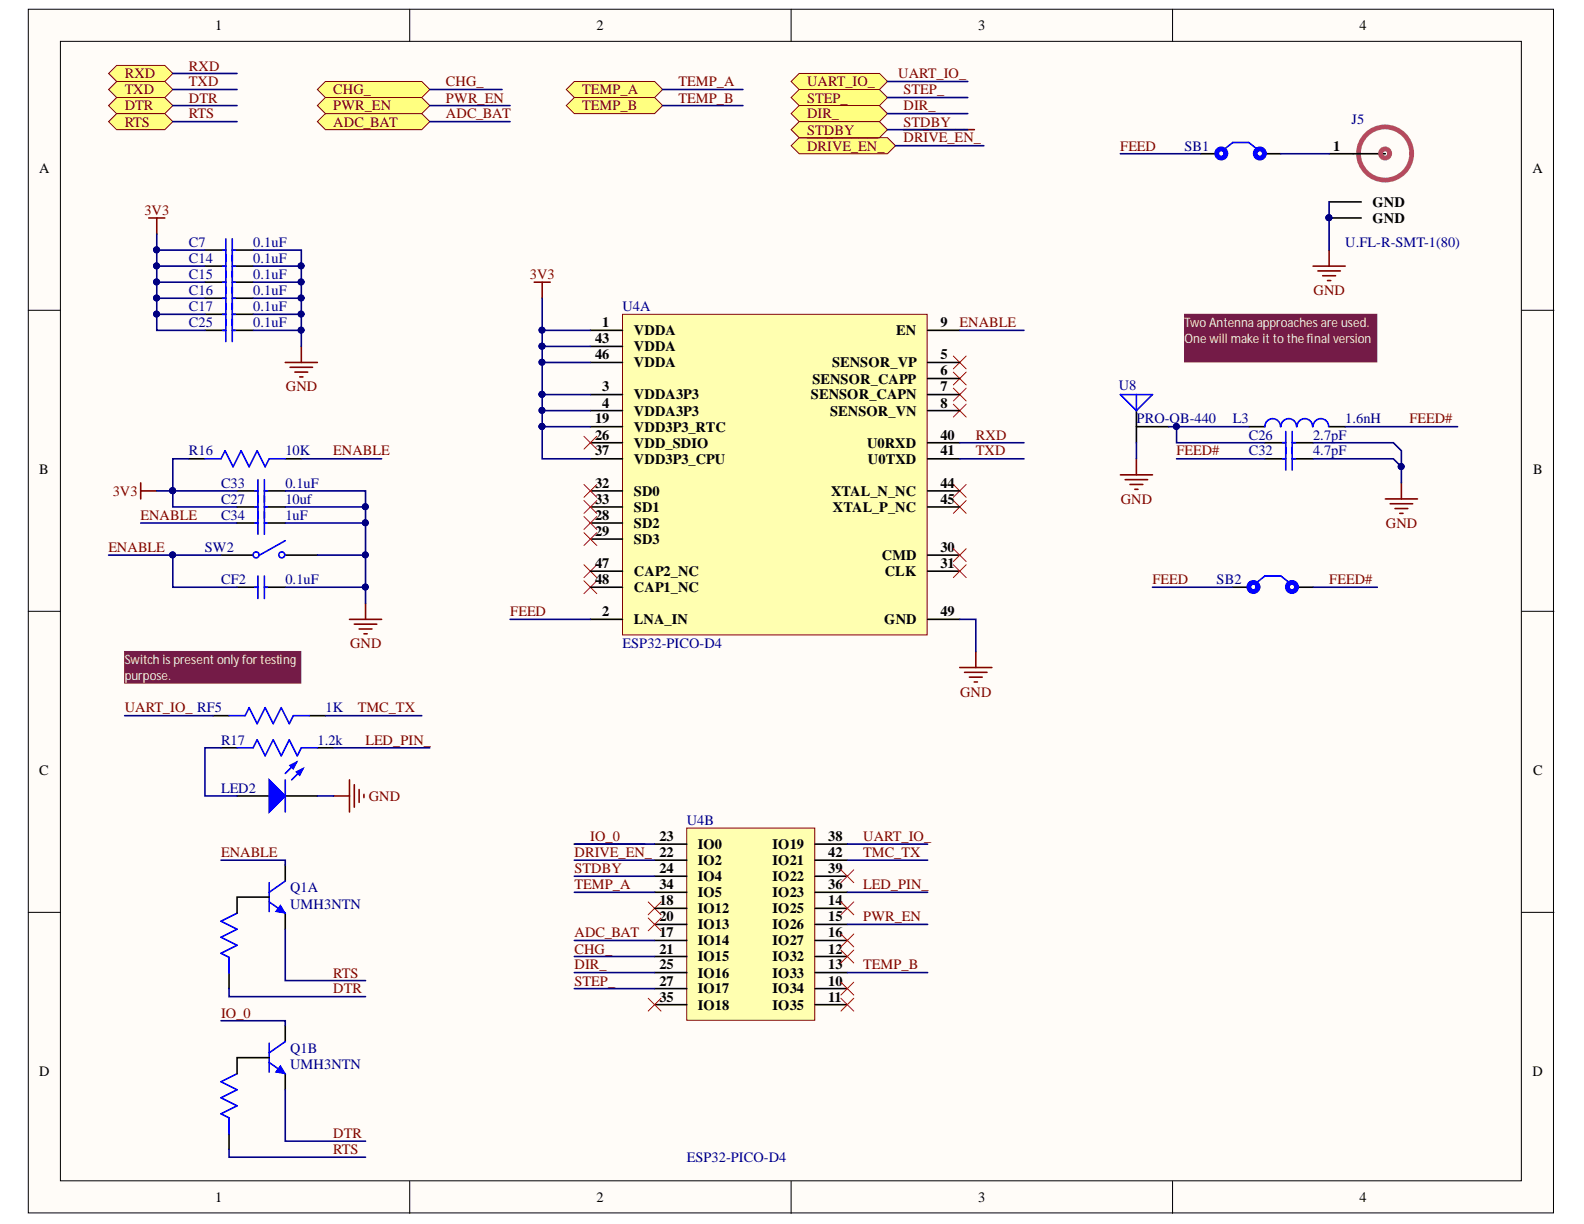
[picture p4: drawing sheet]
<svg xmlns="http://www.w3.org/2000/svg" width="279mm" height="216mm" viewBox="0 0 279 216" stroke-linecap="round" stroke-linejoin="round" font-family="sans-serif">
<g fill="#fffcf8" stroke="#000" stroke-width=".18">
<path d="M5 1.6h269v212.3h-269z"/>
<path d="M10.7 7.3h257.7v201h-257.7z"/>
</g>
<path d="M72.3 1.6v5.7M139.5 1.6v5.7M206.8 1.6v5.7M5 54.7h5.7M268.4 54.7h5.7M5 107.8h5.7M268.4 107.8h5.7M5 160.9h5.7M268.4 160.9h5.7M72.3 208.4v5.6M139.5 208.4v5.6M206.8 208.4v5.6" fill="none" stroke="#000" stroke-width=".18"/>
<g fill="none" stroke="#800000" stroke-width=".28">
<path d="M26.2 38.4h2.9M27.7 38.4v2.9M94.2 49.8h2.9M95.6 49.8v2.8M50.3 63.9h5.7M51.2 64.8h3.9M52 65.6h2.3M52.9 66.5h.5M53.1 61.1v2.8M24.8 85.2v2.8M24.8 86.6h2.9M61.6 109.2h5.7"/>
<path d="M62.5 110.1h4M63.3 110.9h2.3M64.2 111.8h.6M64.5 106.4v2.8M169.3 117.7h5.7M170.1 118.6h4M171 119.4h2.3M172.1 114.9v2.8M171.8 120.3h.6"/>
</g>
<g fill="none" stroke="#f00" stroke-width=".18">
<path d="M168.2 62.8l2.2 2.3M168.2 65.6l2.2 2.3M168.2 68.5l2.2 2.2M168.2 71.3l2.2 2.3M170.4 62.8l-2.2 2.3M170.4 65.6l-2.2 2.3M170.4 68.5l-2.2 2.2M170.4 71.3l-2.2 2.3M103 99.6l2.3 2.3M105.3 99.6l-2.3 2.3M168.2 85.5l2.2 2.2M168.2 88.3l2.2 2.3"/>
<path d="M170.4 85.5l-2.2 2.2M170.4 88.3l-2.2 2.3M103 102.4l2.3 2.3M105.3 102.4l-2.3 2.3M114.3 159.1l2.3 2.3M116.6 159.1l-2.3 2.3"/>
</g>
<g fill="#ffff80" stroke="#800000" stroke-width=".18">
<path d="M19.2 13l1.4-1.5h8.5l1.4 1.5-1.4 1.4h-8.5z" fill-rule="evenodd"/>
<path d="M19.2 15.8l1.4-1.4h8.5l1.4 1.4-1.4 1.4h-8.5z" fill-rule="evenodd"/>
<path d="M19.2 18.6l1.4-1.4h8.5l1.4 1.4-1.4 1.4h-8.5z" fill-rule="evenodd"/>
<path d="M19.2 21.5l1.4-1.5h8.5l1.4 1.5-1.4 1.4h-8.5z" fill-rule="evenodd"/>
</g>
<path d="M41.8 140.4h5.7M50.3 140.4h5.7" fill="none" stroke="#000" stroke-width=".28"/>
<path d="M47.5 137.6l2.8 2.8-2.8 2.8z" fill="#00f"/>
<path d="M47.5 137.6l2.8 2.8-2.8 2.8zM52.3 134.5l-2 1.9M53.4 135.6l-2 2" fill="none" stroke="#00f" stroke-width=".28"/>
<path d="M52.3 136.2l1.1-.6-.5 1.1z" fill="#00f"/>
<path d="M52.3 136.2l1.1-.6-.5 1.1z" fill="none" stroke="#00f" stroke-width=".28"/>
<path d="M51.2 135l1.1-.5-.6 1.1z" fill="#00f"/>
<path d="M40.4 126.2h2.8l.7-1.4 1.5 2.9 1.4-2.9 1.4 2.9 1.4-2.9 1.4 2.9 .7-1.5h2.9M41.8 131.9h2.8l.8-1.4 1.4 2.8 1.4-2.8 1.4 2.8 1.4-2.8 1.4 2.8 .7-1.4h2.9M50.3 137.6v5.6M51.2 135l1.1-.5-.6 1.1zM47.5 159.1l2.8 2M47.5 155.7v5.1M50.3 155.4l-2.8 2" fill="none" stroke="#00f" stroke-width=".28"/>
<path d="M37.6 126.2h2.8M39 131.9h2.8M54.6 126.2h2.8M56 131.9h2.8M50.3 152.6v2.8M50.3 161.1v2.8" fill="none" stroke="#000" stroke-width=".28"/>
<path d="M61.6 137.6v5.6M62.5 138.4v4M63.3 139.3v2.2M58.8 140.4h2.8M64.2 140.1v.6" fill="none" stroke="#800000" stroke-width=".28"/>
<path d="M49.5 159.7l.8 1.4-1.7-.3z" fill="#00f"/>
<path d="M49.5 159.7l.8 1.4-1.7-.3z" fill="none" stroke="#00f" stroke-width=".18"/>
<path d="M47.5 158.2h-5.7v2.9M40.4 171.6v2.8M50.3 180.9v2.8M50.3 189.4v2.8" fill="none" stroke="#000" stroke-width=".28"/>
<path d="M41.8 161.1l-2.8 1.4 2.8 1.4-2.8 1.4 2.8 1.4-2.8 1.5 1.4 .7v2.8M47.5 187.4l2.8 2M47.5 184v5.1M50.3 183.7l-2.8 2" fill="none" stroke="#00f" stroke-width=".28"/>
<path d="M49.5 188l.8 1.4-1.7-.3z" fill="#00f"/>
<path d="M49.5 188l.8 1.4-1.7-.3z" fill="none" stroke="#00f" stroke-width=".18"/>
<path d="M211.8 27.1h2.8M223.1 27.1h2.8M234.4 35.6h5.7M234.4 38.4h5.7M234.4 27.1h10M40.4 199.9v2.8M47.5 186.6h-5.7v2.8" fill="none" stroke="#000" stroke-width=".28"/>
<path d="M216 26.3l1.4-1.2h2.9l1.4 1.2M41.8 189.4l-2.8 1.4 2.8 1.4-2.8 1.4 2.8 1.5-2.8 1.4 1.4 .7v2.8" fill="none" stroke="#00f" stroke-width=".28"/>
<g fill="none" stroke="#800000" stroke-width=".28">
<path d="M231.6 46.9h5.7M232.5 47.8h3.9M233.3 48.6h2.3M234.2 49.5h.5M234.4 44.1v2.8M197.6 83.8h5.7M198.5 84.6h3.9M199.3 85.5h2.3M200.2 86.3h.5M200.5 80.9v2.9M244.4 88h5.6M245.2 88.9h4"/>
<path d="M246.1 89.7h2.2M246.9 90.6h.6M247.2 85.2v2.8"/>
</g>
<circle cx="234.4" cy="38.4" r=".52" fill="#000080" stroke="#000080" stroke-width=".18"/>
<g fill="none" stroke="#a64d79" stroke-width=".85">
<circle cx="244.3" cy="27.1" r=".81"/>
<circle cx="244.3" cy="27.1" r="4.7"/>
</g>
<g fill="none" stroke="#00f" stroke-width=".85">
<circle cx="215.4" cy="27.1" r=".81"/>
<circle cx="222.2" cy="27.1" r=".81"/>
</g>
<g fill="#ffff80" stroke="#800000" stroke-width=".18">
<path d="M56 21.5l1.4-1.5h17l1.4 1.5-1.4 1.4h-17z" fill-rule="evenodd"/>
<path d="M139.5 14.4l1.5-1.4h14.1l1.4 1.4-1.4 1.4h-14.1z" fill-rule="evenodd"/>
<path d="M139.5 17.2l1.5-1.4h14.1l1.4 1.4-1.4 1.4h-14.1z" fill-rule="evenodd"/>
<path d="M139.5 20l1.5-1.4h14.1l1.4 1.4-1.4 1.5h-14.1z" fill-rule="evenodd"/>
</g>
<path d="M159.4 22.9h12.5" fill="none" stroke="#800000" stroke-width=".28"/>
<g fill="#ffff80" stroke="#800000" stroke-width=".18">
<path d="M139.5 25.7l1.5-1.4h15.5l1.5 1.4-1.5 1.4h-15.5z" fill-rule="evenodd"/>
<path d="M56 18.6l1.4-1.4h17l1.4 1.4-1.4 1.4h-17z" fill-rule="evenodd"/>
<path d="M56 15.8l1.4-1.4h17l1.4 1.4-1.4 1.4h-17z" fill-rule="evenodd"/>
<path d="M99.9 15.8l1.4-1.4h14.2l1.4 1.4-1.4 1.4h-14.2z" fill-rule="evenodd"/>
<path d="M99.9 18.6l1.4-1.4h14.2l1.4 1.4-1.4 1.4h-14.2z" fill-rule="evenodd"/>
<path d="M139.5 22.9l1.5-1.4h14.1l1.4 1.4-1.4 1.4h-14.1z" fill-rule="evenodd"/>
</g>
<path d="M109.8 55.4h53.7v56.6h-53.7z" fill="#ffffb0" stroke="#800000" stroke-width=".18"/>
<g fill="none" stroke="#000" stroke-width=".28">
<path d="M104.1 58.3h5.7M163.6 58.3h5.7M104.1 69.6h5.7M104.1 72.4h5.7M104.1 63.9h5.7M104.1 75.3h5.7M104.1 78.1h5.7M104.1 61.1h5.7M163.6 69.6h5.7M163.6 72.4h5.7M163.6 63.9h5.7M163.6 66.8h5.7"/>
<path d="M163.6 78.1h5.7M104.1 92.3h5.7M104.1 95.1h5.7M104.1 86.6h5.7M104.1 89.4h5.7M104.1 80.9h5.7M163.6 97.9h5.7M163.6 86.6h5.7M163.6 89.4h5.7M163.6 80.9h5.7M104.1 109.2h5.7M104.1 100.8h5.7"/>
<path d="M104.1 103.6h5.7M163.6 109.2h5.7M163.6 100.8h5.7"/>
</g>
<path d="M121.1 146.1h22.6v33.9h-22.6z" fill="#ffffb0" stroke="#800000" stroke-width=".18"/>
<g fill="none" stroke="#000" stroke-width=".28">
<path d="M36.2 44.1h3.6M36.2 46.9h3.6M36.2 49.8h3.6M36.2 52.6h3.6M36.2 55.4h3.6M36.2 58.3h3.6M41 44.1h3.6M41 46.9h3.6M41 49.8h3.6M41 52.6h3.6M41 55.4h3.6M41 58.3h3.6"/>
<path d="M200.5 72.4v5.7M200.5 75.3h5.6M220.3 75.3h2.8M223.1 78.1h3.7M227.9 78.1h3.7M234.4 75.3h2.9M33.3 80.9h2.9M39 97.9h5.6M41.8 86.6h3.7M41.8 92.3h3.7M41.8 89.4h3.7M46.6 86.6h3.7"/>
<path d="M46.6 92.3h3.7M46.6 89.4h3.7M50.3 80.9h2.8M50.3 97.9h5.7M223.1 80.9h3.7M227.9 80.9h3.7M41.8 103.6h3.7M46.6 103.6h3.7M217.4 103.6h2.9M228.8 103.6h2.8M115.5 151.7h5.6M115.5 148.9h5.6"/>
<path d="M115.5 154.6h5.6M115.5 157.4h5.6M143.8 151.7h5.7M143.8 148.9h5.7M143.8 154.6h5.7M143.8 157.4h5.7M115.5 174.4h5.6M115.5 177.2h5.6M115.5 168.7h5.6M115.5 171.6h5.6M115.5 160.2h5.6M115.5 163.1h5.6"/>
<path d="M115.5 165.9h5.6M143.8 174.4h5.7M143.8 177.2h5.7M143.8 168.7h5.7M143.8 171.6h5.7M143.8 160.2h5.7M143.8 163.1h5.7M143.8 165.9h5.7"/>
</g>
<g fill="none" stroke="#00f" stroke-width=".28">
<path d="M39.3 44.1h.5M39.3 46.9h.5M39.3 49.8h.5M39.3 52.6h.5M39.3 55.4h.5M39.3 58.3h.5M39.8 42.1v18.2M41 42.1v18.2M41 44.1h.5M41 46.9h.5M41 49.8h.5M41 52.6h.5"/>
<path d="M41 55.4h.5M41 58.3h.5M197.6 69.6h5.7l-2.8 2.8zM200.5 69.6v2.8M225.9 75.3a1.37 1.37 0 0 0-1.4-1.5 1.37 1.37 0 0 0-1.4 1.5M226.2 78.1h.6M226.8 76.1v6.8M227.9 76.1v6.8M227.9 78.1h.6M228.7 75.3a1.37 1.37 0 0 0-1.4-1.5 1.37 1.37 0 0 0-1.4 1.5M231.5 75.3a1.37 1.37 0 0 0-1.3-1.5 1.37 1.37 0 0 0-1.4 1.5M234.4 75.3a1.37 1.37 0 0 0-1.4-1.5 1.37 1.37 0 0 0-1.4 1.5"/>
<path d="M36.2 80.9h2.8l.7-1.4 1.4 2.8 1.4-2.8 1.4 2.8 1.5-2.8 1.4 2.8 .7-1.4h2.8M44.9 86.6h.6M44.9 92.3h.6M44.9 89.4h.6M45.5 84.6v9.6M46.6 84.6v9.6M46.6 86.6h.6M46.6 92.3h.6M46.6 89.4h.6M50.3 95.4l-4.5 2.5M226.2 80.9h.6M227.9 80.9h.6"/>
<path d="M44.9 103.6h.6M45.5 101.6v4M46.6 101.6v4M46.6 103.6h.6M221.7 102.7l1.4-1.1h2.8l1.5 1.1"/>
<circle cx="45.2" cy="97.9" r=".52"/>
<circle cx="49.7" cy="97.9" r=".52"/>
</g>
<g fill="none" stroke="#00f" stroke-width=".85">
<circle cx="221.1" cy="103.5" r=".81"/>
<circle cx="227.9" cy="103.5" r=".81"/>
</g>
<g fill="#741b47" stroke="#741b47" stroke-width=".18">
<path d="M208.9 55.4h34v8.4h-34z"/>
<path d="M22 114.9h31.1v5.6h-31.1z"/>
</g>
<g fill="none" stroke="#f00" stroke-width=".18">
<path d="M103 77l2.3 2.2M105.3 77l-2.3 2.2M103 94l2.3 2.2M103 85.5l2.3 2.2M103 88.3l2.3 2.3M103 91.1l2.3 2.3M105.3 94l-2.3 2.2M105.3 85.5l-2.3 2.2M105.3 88.3l-2.3 2.3M105.3 91.1l-2.3 2.3M168.2 99.6l2.2 2.3M168.2 96.8l2.2 2.3"/>
<path d="M170.4 99.6l-2.2 2.3M170.4 96.8l-2.2 2.3M148.3 159.1l2.3 2.3M148.3 153.4l2.3 2.3M150.6 159.1l-2.3 2.3M150.6 153.4l-2.3 2.3M114.3 161.9l2.3 2.3M114.3 176.1l2.3 2.2M116.6 161.9l-2.3 2.3M116.6 176.1l-2.3 2.2M148.3 173.2l2.3 2.3M148.3 176.1l2.3 2.2"/>
<path d="M148.3 164.8l2.3 2.2M148.3 167.6l2.3 2.3M150.6 173.2l-2.3 2.3M150.6 176.1l-2.3 2.2M150.6 164.8l-2.3 2.2M150.6 167.6l-2.3 2.3"/>
</g>
<path d="M101.3 148.9h12.5" fill="none" stroke="#800000" stroke-width=".28"/>
<g fill="none" stroke="#000080" stroke-width=".28">
<path d="M30.5 18.6h11.3M30.5 15.8h11.3M30.5 13h11.3M75.8 18.6h14.2M75.8 15.8h12.8M116.9 18.6h14.1M116.9 15.8h14.1M156.5 17.2h14.2M156.5 14.4h14.2M30.5 21.5h11.3M75.8 21.5h14.2M156.5 22.9h14.2"/>
<path d="M156.5 20h14.2M158 25.7h15.5M197.6 27.1h14.2M225.9 27.1h8.5M234.4 35.6v8.5M27.7 55.4v2.9h8.5M27.7 52.6v2.8h8.5M27.7 49.8v2.8h8.5M27.7 46.9v2.9h8.5M27.7 44.1v2.8h8.5M27.7 41.3v2.8h8.5M44.6 58.3h8.5v2.8"/>
<path d="M44.6 55.4h8.5v2.9M44.6 52.6h8.5v2.8M44.6 49.8h8.5v2.8M44.6 46.9h8.5v2.9M44.6 44.1h8.5v2.8M95.6 52.6v5.7h8.5M95.6 58.3v2.8M169.3 58.3h11.3M95.6 75.3v5.6h8.5M95.6 61.1v2.8h8.5M95.6 75.3h8.5M95.6 69.6h8.5"/>
<path d="M95.6 61.1h8.5M95.6 63.9v8.5M104.1 72.4h-8.5v2.9M169.3 78.1h11.3M200.5 78.1v2.8M206.1 75.3h14.2M207.5 75.3v2.8h15.6M231.6 78.1h14.2l1.4 1.4v5.7M237.3 75.3h19.8M19.2 97.9h19.8M24.8 92.3h17M27.7 86.6h14.1"/>
<path d="M30.5 97.9v5.7h11.3M33.3 80.9h-2.8v8.5h11.3M50.3 92.3h14.2v11.3h-14.2M50.3 89.4h14.2v2.9M50.3 86.6h14.2v2.8M53.1 80.9h14.2M56 97.9h8.5M169.3 80.9h11.3M207.5 80.9h15.6M231.6 80.9h14.2l1.4 1.4M64.5 103.6v2.8M90 109.2h14.1"/>
<path d="M169.3 109.2h2.8v5.7M203.3 103.6h14.1M231.6 103.6h11.3M22 126.2h15.6M39 131.9h-2.8v8.5h5.6M57.4 126.2h17M58.8 131.9h17M39 151.7h11.3v.9M56 140.4h2.8M101.3 157.4h14.2M101.3 154.6h14.2M101.3 151.7h14.2"/>
<path d="M101.3 148.9h14.2M149.5 157.4h14.1M149.5 151.7h14.1M149.5 148.9h14.1M40.4 174.4v1.4h24.1M50.3 163.9v9.1h14.2M101.3 174.4h14.2M101.3 171.6h14.2M101.3 168.7h14.2M101.3 165.9h14.2M149.5 171.6h14.1M149.5 163.1h14.1"/>
<path d="M39 180h11.3v.9M50.3 192.2v9.1h14.2M40.4 202.7v1.4h24.1"/>
</g>
<g fill="#000080" stroke="#000080" stroke-width=".18">
<circle cx="234.4" cy="38.4" r=".52"/>
<circle cx="30.4" cy="97.9" r=".52"/>
<circle cx="30.4" cy="86.5" r=".52"/>
<circle cx="27.6" cy="55.4" r=".52"/>
<circle cx="27.6" cy="52.6" r=".52"/>
<circle cx="27.6" cy="49.7" r=".52"/>
<circle cx="27.6" cy="46.9" r=".52"/>
<circle cx="27.6" cy="44.1" r=".52"/>
<circle cx="53.1" cy="58.2" r=".52"/>
<circle cx="53.1" cy="55.4" r=".52"/>
<circle cx="53.1" cy="52.6" r=".52"/>
<circle cx="53.1" cy="49.7" r=".52"/>
<circle cx="53.1" cy="46.9" r=".52"/>
<circle cx="64.4" cy="103.5" r=".52"/>
<circle cx="64.4" cy="97.9" r=".52"/>
<circle cx="64.4" cy="92.2" r=".52"/>
<circle cx="64.4" cy="89.4" r=".52"/>
<circle cx="95.6" cy="75.2" r=".52"/>
<circle cx="95.6" cy="72.4" r=".52"/>
<circle cx="95.6" cy="69.6" r=".52"/>
<circle cx="95.6" cy="61.1" r=".52"/>
<circle cx="95.6" cy="63.9" r=".52"/>
<circle cx="95.6" cy="58.2" r=".52"/>
<circle cx="207.5" cy="75.2" r=".52"/>
<circle cx="247.1" cy="82.3" r=".52"/>
</g>
<text font-size="3.2" fill="#800000" x="139.3" y="23.4">POSTDBY</text>
<g font-size="2.5">
<text x="38" y="5.3">1</text>
<text x="105.2" y="5.3">2</text>
<text x="172.6" y="5.3">3</text>
<text x="239.8" y="5.3">4</text>
<text x="235.2" y="26.6">1</text>
<text x="6.9" y="30.4">A</text>
<text x="270.3" y="30.4">A</text>
<text x="242.1" y="36.5">GND</text>
<text x="242.1" y="39.3">GND</text>
<text x="106.2" y="57.7">1</text>
<text x="111.8" y="59.1">VDDA</text>
<text x="158.1" y="59.1">EN</text>
<text x="165.9" y="57.7">9</text>
<text x="105" y="60.6">43</text>
<text x="105" y="63.3">46</text>
<text x="111.8" y="62">VDDA</text>
<text x="111.8" y="64.8">VDDA</text>
<text x="146.8" y="64.8">SENSOR_VP</text>
<text x="165.9" y="63.3">5</text>
<text x="106.2" y="69">3</text>
<text x="106.2" y="71.9">4</text>
<text x="111.8" y="70.4">VDDA3P3</text>
<text x="143" y="70.4">SENSOR_CAPN</text>
<text x="143.3" y="67.7">SENSOR_CAPP</text>
<text x="165.9" y="66.2">6</text>
<text x="165.9" y="69">7</text>
<text x="165.9" y="71.9">8</text>
<text x="105" y="74.7">19</text>
<text x="105" y="77.6">26</text>
<text x="111.8" y="73.3">VDDA3P3</text>
<text x="111.8" y="76.1">VDD3P3_RTC</text>
<text x="146.4" y="73.3">SENSOR_VN</text>
<text x="165.9" y="77.6">40</text>
<text x="6.9" y="83.6">B</text>
<text x="105" y="80.3">37</text>
<text x="111.8" y="79">VDD_SDIO</text>
<text x="111.8" y="81.8">VDD3P3_CPU</text>
<text x="152.9" y="79">U0RXD</text>
<text x="153.1" y="81.8">U0TXD</text>
<text x="165.9" y="80.3">41</text>
<text x="270.4" y="83.6">B</text>
<text x="105" y="86">32</text>
<text x="105" y="88.9">33</text>
<text x="111.8" y="87.4">SD0</text>
<text x="146.6" y="87.4">XTAL_N_NC</text>
<text x="165.9" y="86">44</text>
<text x="165.9" y="88.9">45</text>
<text x="105" y="91.7">28</text>
<text x="105" y="94.5">29</text>
<text x="111.8" y="93.1">SD2</text>
<text x="111.8" y="96">SD3</text>
<text x="111.8" y="90.3">SD1</text>
<text x="146.9" y="90.3">XTAL_P_NC</text>
<text x="105" y="100.2">47</text>
<text x="111.8" y="101.6">CAP2_NC</text>
<text x="155.6" y="98.8">CMD</text>
<text x="156.1" y="101.6">CLK</text>
<text x="165.9" y="97.3">30</text>
<text x="165.9" y="100.2">31</text>
<text x="105" y="103">48</text>
<text x="111.8" y="104.4">CAP1_NC</text>
<text x="106.2" y="108.7">2</text>
<text x="111.8" y="110.1">LNA_IN</text>
<text x="156" y="110.1">GND</text>
<text x="165.9" y="108.7">49</text>
<text x="6.9" y="136.7">C</text>
<text x="270.4" y="136.7">C</text>
<text x="116.3" y="148.3">23</text>
<text x="123.1" y="149.8">IO0</text>
<text x="136.3" y="149.8">IO19</text>
<text x="146.1" y="148.3">38</text>
<text x="116.3" y="154">24</text>
<text x="123.1" y="152.6">IO2</text>
<text x="123.1" y="155.4">IO4</text>
<text x="136.3" y="155.4">IO22</text>
<text x="136.3" y="152.6">IO21</text>
<text x="146.1" y="154">39</text>
<text x="146.1" y="151.2">42</text>
<text x="116.3" y="159.7">18</text>
<text x="116.3" y="156.9">34</text>
<text x="123.1" y="161.1">IO12</text>
<text x="123.1" y="158.2">IO5</text>
<text x="136.3" y="161.1">IO25</text>
<text x="136.3" y="158.2">IO23</text>
<text x="146.1" y="159.7">14</text>
<text x="146.1" y="156.9">36</text>
<text x="116.3" y="165.3">17</text>
<text x="116.3" y="162.5">20</text>
<text x="123.1" y="166.8">IO14</text>
<text x="123.1" y="163.9">IO13</text>
<text x="136.3" y="163.9">IO26</text>
<text x="136.3" y="166.8">IO27</text>
<text x="146.1" y="162.5">15</text>
<text x="146.1" y="165.3">16</text>
<text x="116.3" y="168.2">21</text>
<text x="116.3" y="171">25</text>
<text x="116.3" y="173.9">27</text>
<text x="123.1" y="169.6">IO15</text>
<text x="123.1" y="172.4">IO16</text>
<text x="136.3" y="169.6">IO32</text>
<text x="136.3" y="172.4">IO33</text>
<text x="146.1" y="173.9">10</text>
<text x="146.1" y="168.2">12</text>
<text x="146.1" y="171">13</text>
<text x="116.3" y="176.7">35</text>
<text x="123.1" y="175.2">IO17</text>
<text x="123.1" y="178.1">IO18</text>
<text x="136.3" y="175.2">IO34</text>
<text x="136.3" y="178.1">IO35</text>
<text x="146.1" y="176.7">11</text>
<text x="6.9" y="189.8">D</text>
<text x="270.3" y="189.8">D</text>
<text x="38" y="212.1">1</text>
<text x="105.2" y="212.1">2</text>
<text x="172.6" y="212.1">3</text>
<text x="239.8" y="212.1">4</text>
</g>
<g font-size="2.5" fill="#800000">
<text x="22" y="13.8">RXD</text>
<text x="22" y="16.7">TXD</text>
<text x="33.3" y="12.4">RXD</text>
<text x="33.3" y="15.2">TXD</text>
<text x="58.8" y="16.7">CHG_</text>
<text x="78.7" y="15.2">CHG_</text>
<text x="102.7" y="16.7">TEMP_A</text>
<text x="119.7" y="15.2">TEMP_A</text>
<text x="142.4" y="15.2">UART_IO_</text>
<text x="158.4" y="13.8">UART_IO_</text>
<text x="159.4" y="16.7">STEP_</text>
<text x="22" y="19.5">DTR</text>
<text x="22" y="22.3">RTS</text>
<text x="33.3" y="18.1">DTR</text>
<text x="33.3" y="20.9">RTS</text>
<text x="58.8" y="22.3">ADC_BAT</text>
<text x="58.8" y="19.5">PWR_EN</text>
<text x="78.7" y="20.9">ADC_BAT</text>
<text x="78.7" y="18.1">PWR_EN</text>
<text x="102.7" y="19.5">TEMP_B</text>
<text x="119.7" y="18.1">TEMP_B</text>
<text x="142.4" y="18.1">STEP_</text>
<text x="142.4" y="20.9">DIR_</text>
<text x="142.4" y="23.8">STDBY</text>
<text x="159.4" y="19.5">DIR_</text>
<text x="159.4" y="22.3">STDBY</text>
<text x="142.4" y="26.6">DRIVE_EN_</text>
<text x="159.4" y="25.1">DRIVE_EN_</text>
<text x="197.6" y="26.6">FEED</text>
<text x="25.5" y="37.9">3V3</text>
<text x="93.5" y="49.2">3V3</text>
<text x="231.7" y="52">GND</text>
<text x="169.3" y="57.7">ENABLE</text>
<text x="50.4" y="69">GND</text>
<text x="172.1" y="77.6">RXD</text>
<text x="248.6" y="74.7">FEED#</text>
<text x="58.8" y="80.3">ENABLE</text>
<text x="172.1" y="80.3">TXD</text>
<text x="207.5" y="80.3">FEED#</text>
<text x="19.9" y="87.4">3V3</text>
<text x="197.7" y="88.9">GND</text>
<text x="24.8" y="91.7">ENABLE</text>
<text x="244.5" y="93.1">GND</text>
<text x="19.1" y="97.3">ENABLE</text>
<text x="203.3" y="103">FEED</text>
<text x="234.5" y="103">FEED#</text>
<text x="90" y="108.7">FEED</text>
<text x="61.7" y="114.3">GND</text>
<text x="22" y="125.7">UART_IO_ RF5</text>
<text x="63.1" y="125.7">TMC_TX</text>
<text x="169.3" y="122.9">GND</text>
<text x="64.5" y="131.3">LED_PIN_</text>
<text x="65" y="141.2">GND</text>
<text x="104.1" y="148.3">IO_0</text>
<text x="152.3" y="148.3">UART_IO_</text>
<text x="39" y="151.2">ENABLE</text>
<text x="101.3" y="154">STDBY</text>
<text x="101.3" y="151.2">DRIVE_EN_ 22</text>
<text x="152.3" y="151.2">TMC_TX</text>
<text x="101.3" y="156.9">TEMP_A</text>
<text x="152.3" y="156.9">LED_PIN_</text>
<text x="101.3" y="165.3">ADC_BAT</text>
<text x="152.3" y="162.5">PWR_EN</text>
<text x="58.8" y="172.4">RTS</text>
<text x="101.3" y="171">DIR_</text>
<text x="101.3" y="173.9">STEP_</text>
<text x="101.3" y="168.2">CHG_</text>
<text x="152.3" y="171">TEMP_B</text>
<text x="39" y="179.5">IO_0</text>
<text x="58.8" y="175.2">DTR</text>
<text x="58.8" y="203.5">RTS</text>
<text x="58.8" y="200.8">DTR</text>
</g>
<g font-size="2.5" fill="#000080">
<text x="238.4" y="21.8">J5</text>
<text x="208.9" y="26.6">SB1</text>
<text x="33.3" y="43.6">C7</text>
<text x="33.3" y="46.3">C14</text>
<text x="44.7" y="43.6">0.1uF</text>
<text x="44.7" y="46.3">0.1uF</text>
<text x="237.3" y="43.6">U.FL-R-SMT-1(80)</text>
<text x="33.3" y="49.2">C15</text>
<text x="33.3" y="52">C16</text>
<text x="44.7" y="49.2">0.1uF</text>
<text x="44.7" y="52">0.1uF</text>
<text x="33.3" y="54.9">C17</text>
<text x="33.3" y="57.7">C25</text>
<text x="44.7" y="54.9">0.1uF</text>
<text x="44.7" y="57.7">0.1uF</text>
<text x="109.8" y="54.9">U4A</text>
<text x="197.3" y="68.8">U8</text>
<text x="200.5" y="74.7">PRO-OB-440</text>
<text x="217.5" y="74.7">L3</text>
<text x="220.3" y="77.6">C26</text>
<text x="231.6" y="77.6">2.7pF</text>
<text x="237.3" y="74.7">1.6nH</text>
<text x="33.3" y="80.3">R16</text>
<text x="50.3" y="80.3">10K</text>
<text x="220.3" y="80.3">C32</text>
<text x="231.6" y="80.3">4.7pF</text>
<text x="39" y="86">C33</text>
<text x="39" y="88.9">C27</text>
<text x="50.3" y="86">0.1uF</text>
<text x="50.3" y="88.9">10uf</text>
<text x="39" y="91.7">C34</text>
<text x="50.3" y="91.7">1uF</text>
<text x="36.1" y="97.3">SW2</text>
<text x="39" y="103">CF2</text>
<text x="50.3" y="103">0.1uF</text>
<text x="214.6" y="103">SB2</text>
<text x="109.8" y="114.3">ESP32-PICO-D4</text>
<text x="57.4" y="125.7">1K</text>
<text x="39" y="131.3">R17</text>
<text x="56" y="131.3">1.2k</text>
<text x="39" y="139.9">LED2</text>
<text x="121.1" y="145.5">U4B</text>
<text x="51.2" y="157.4">Q1A</text>
<text x="51.2" y="160.3">UMH3NTN</text>
<text x="51.2" y="185.7">Q1B</text>
<text x="51.2" y="188.6">UMH3NTN</text>
<text x="121.1" y="205">ESP32-PICO-D4</text>
</g>
<g font-size="2.3" fill="#efefef">
<text x="208.9" y="57.7">Two Antenna approachesare used.</text>
<text x="208.9" y="60.5">One will make it to thefinal version</text>
<text x="22" y="117.1">Switch ispresent only fortesting</text>
<text x="22" y="119.9">purpose.</text>
</g>
</svg>
